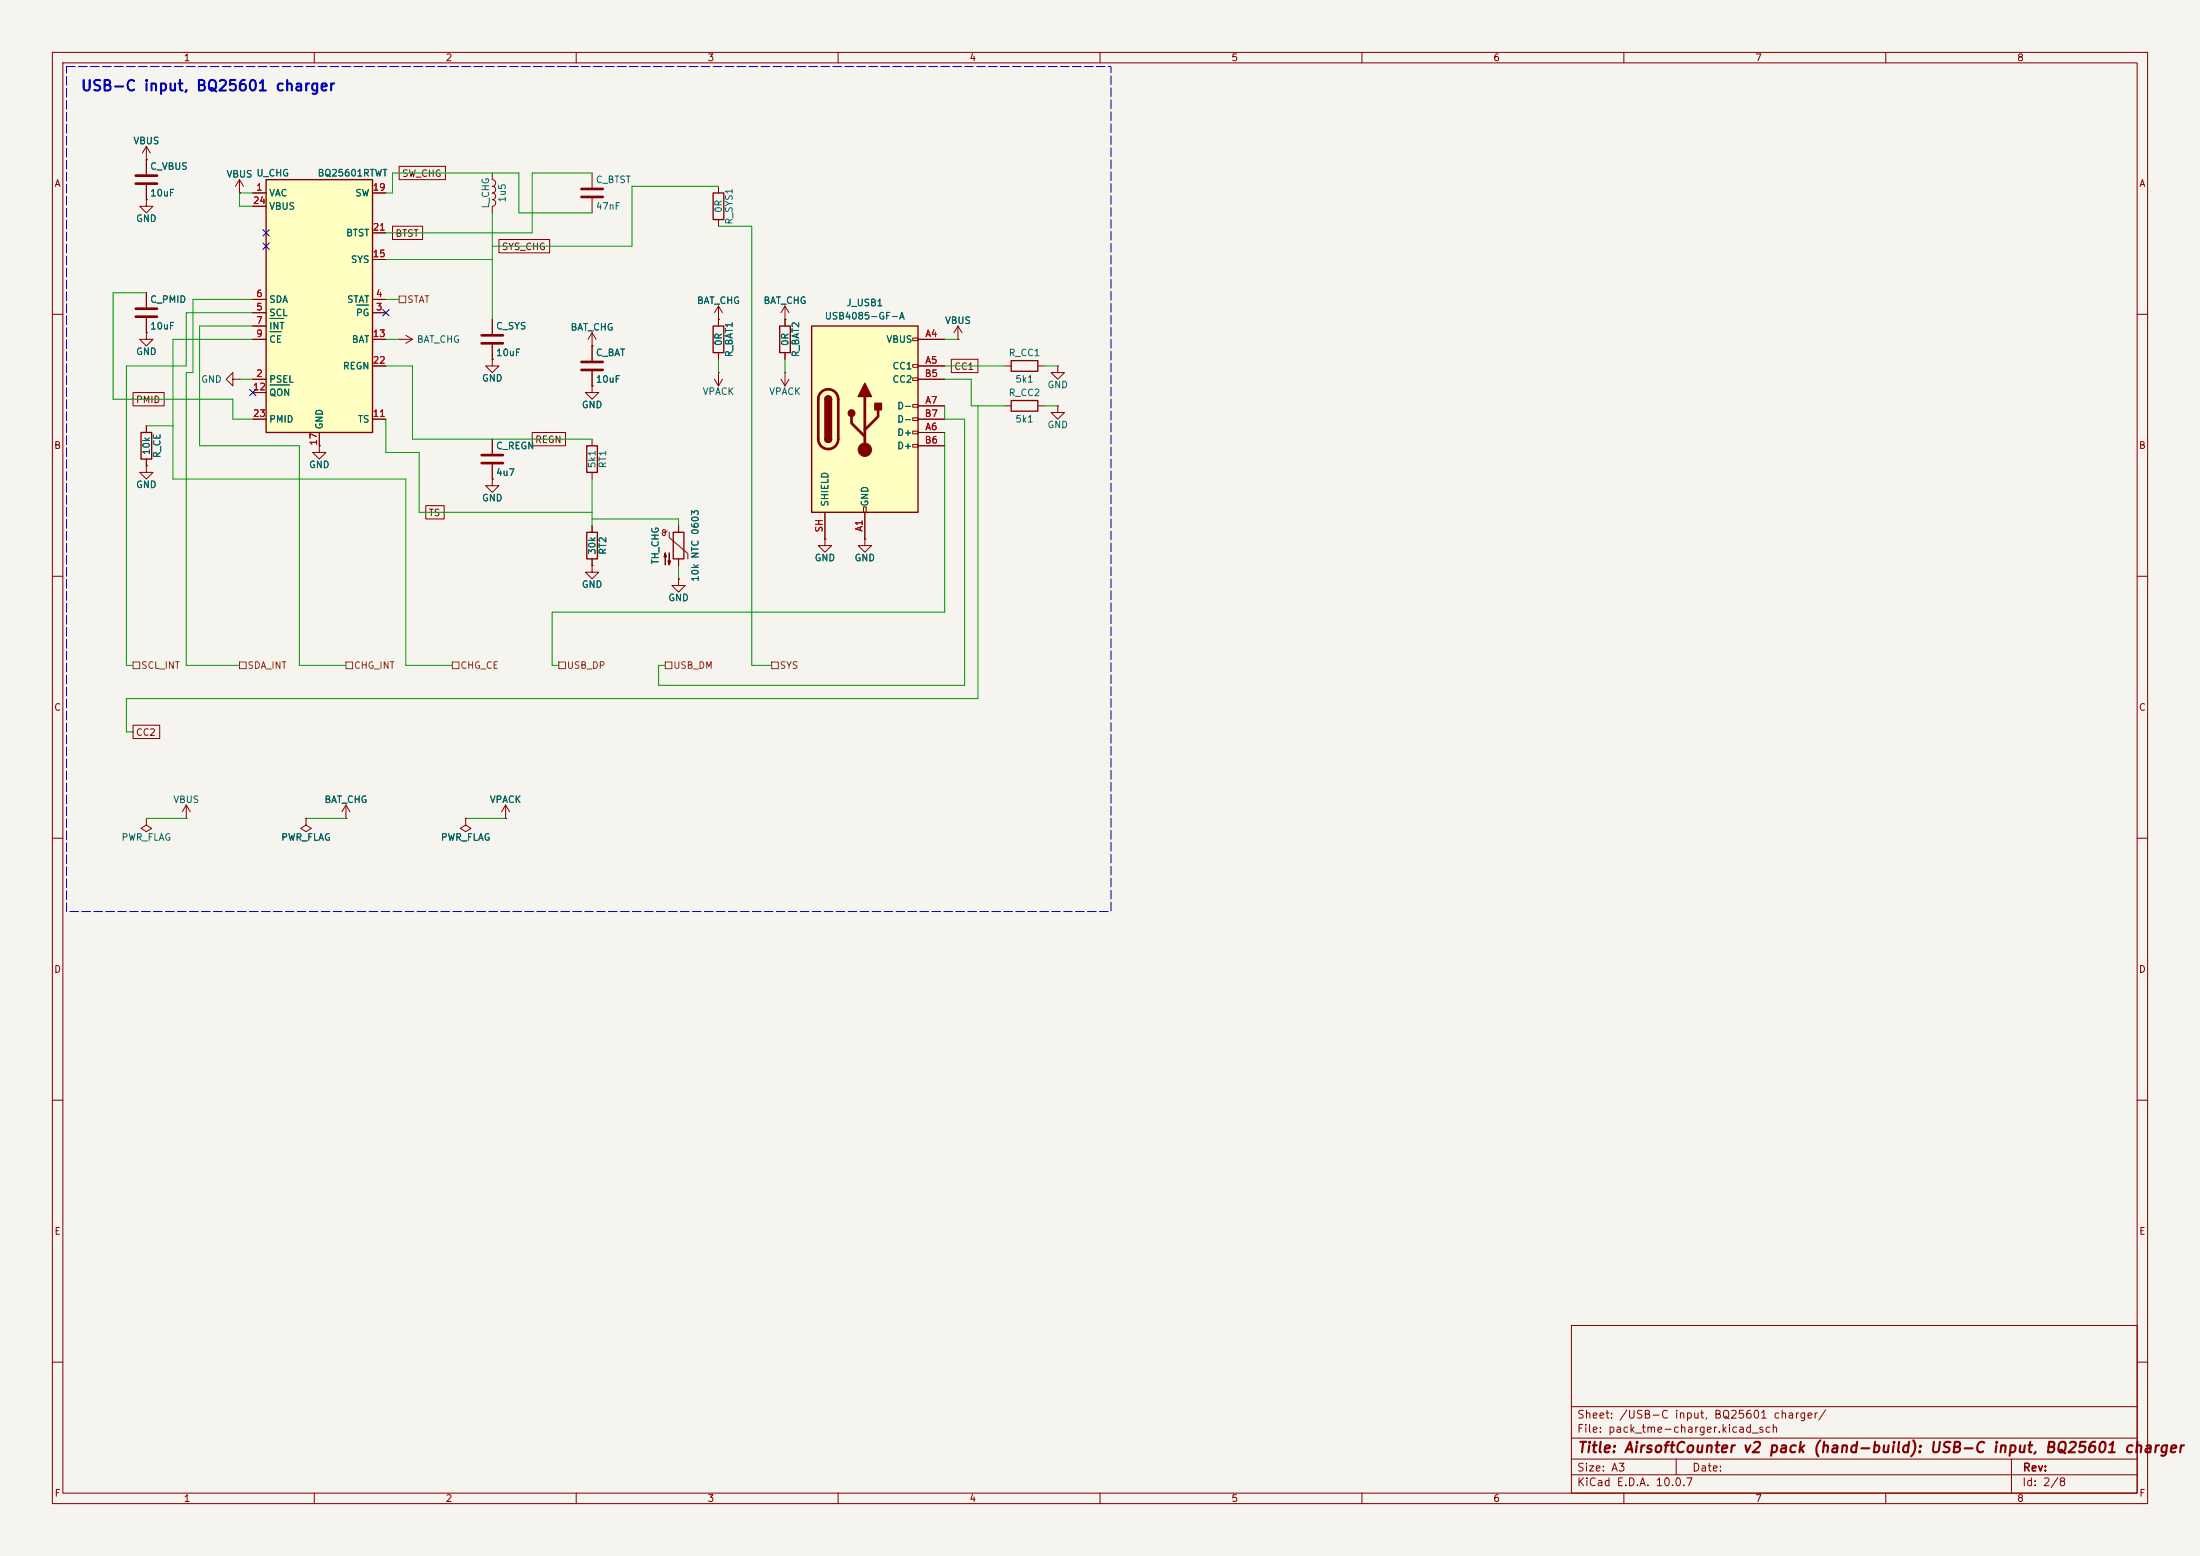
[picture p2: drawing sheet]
<svg xmlns="http://www.w3.org/2000/svg" width="420mm" height="297mm" viewBox="0 0 420 297" stroke-linecap="round" stroke-linejoin="round" font-family="sans-serif">
<path d="M0 0h420v297h-420z" fill="#f5f4ef" stroke="#f5f4ef" stroke-width=".19"/>
<g fill="none" stroke="#840000" stroke-width=".19">
<path d="M10 10h400v277h-400zM12 12h396v273h-396zM60 10v2M110 10v2M160 10v2M210 10v2M260 10v2M310 10v2M360 10v2M94 33v1.3a.64 .64 0 0 1 .6 .6 .64 .64 0 0 1-.6 .7 .64 .64 0 0 1 .6 .6 .64 .64 0 0 1-.6 .6 .64 .64 0 0 1 .6 .7 .64 .64 0 0 1-.6 .6M94 38.1a.64 .64 0 0 1 .6 .6 .64 .64 0 0 1-.6 .7v1.2M10 60h2"/>
<path d="M27.9 63.5v1.3h1.3l-1.3 1.2-1.2-1.2h1.2M27.9 63.5h.1M76.2 64.8h.1M76.2 64.8h2.5M77.5 64l1.2 .8M78.7 64.8l-1.2 .7M408 60h2M27.9 88.9v1.3h1.3l-1.3 1.2-1.2-1.2h1.2M27.9 88.9h.1M94 91.4v1.3h1.2l-1.2 1.3-1.3-1.3h1.3M94 91.4h.1M94 83.8v2.8"/>
<path d="M94 88.6v2.8M10 110h2M408 110h2M10 160h2M408 160h2M10 210h2M408 210h2M300 253h108v32h-108zM10 260h2M300 278.5h108M300 274.5h108M300 268.5h108"/>
<path d="M320 278.5v3M384 278.5v6.5M408 260h2M60 285v2M110 285v2M160 285v2M210 285v2M260 285v2M300 281.5h108M310 285v2M360 285v2"/>
</g>
<path d="M91.9 86.9h4.1M91.9 88.4h4.1" fill="none" stroke="#840000" stroke-width=".51"/>
<path d="M50.8 34.3h20.3v48.3h-20.3z" fill="#ffffc2"/>
<path d="M50.8 34.3h20.3v48.3h-20.3zM136.1 36.8h2.1v5.1h-2.1zM148.8 62.2h2.1v5.1h-2.1zM193 68.8h5.1v2.1h-5.1zM193 76.5h5.1v2h-5.1zM112 101.6h2v5.1h-2zM128.5 101.6h2.1v5.1h-2.1z" fill="none" stroke="#840000" stroke-width=".25"/>
<g fill="none" stroke="#840000" stroke-width=".19">
<path d="M27.9 38.1v1.3h1.3l-1.3 1.2-1.2-1.2h1.2M27.9 38.1h.1M27.9 30.5h.1M27.9 27.9v5.4M27.9 35.3v2.8M27.9 27.9l-.7 1.3M27.9 27.9l.8 1.3M45.7 36.8h.1M45.7 34.3l-.7 1.3M45.7 34.3l.8 1.3M45.7 34.3v2.5M48.3 36.8h2.5"/>
<path d="M48.3 39.4h2.5M71.1 36.8h2.6M113 33v2.8M113 37.8v2.8M137.2 35.6v1.2M27.9 55.9v2.8M48.3 59.7h2.5M48.3 57.2h2.5M71.1 59.7h2.6M71.1 57.2h2.6M71.1 49.5h2.6M71.1 44.5h2.6"/>
<path d="M137.2 41.9v1.3M149.9 58.4l-.8 1.3M149.9 58.4l.7 1.3M149.9 58.4v3.8M27.9 60.7v2.8M48.3 72.4h2.5M48.3 62.2h2.5M48.3 64.8h2.5M48.3 74.9h2.5M71.1 64.8h2.6M71.1 69.9h2.6M94 68.6v1.3h1.2l-1.2 1.2-1.3-1.2h1.3"/>
<path d="M94 68.6h.1M94 61v2.8M94 65.8v2.8M113 66h.1M113 63.5v2.5M113 63.5l-.7 1.3M113 63.5l.8 1.3M149.1 72.4l.8 1.3M149.9 61h.1M149.9 71.1h.1M149.9 67.3v1.3M149.9 71.1v2.6"/>
<path d="M150.6 72.4l-.7 1.3M191.8 69.9h1.2M191.8 77.5h1.2M198.1 69.9h1.3M198.1 77.5h1.3M201.9 69.9v1.2h1.3l-1.3 1.3-1.2-1.3h1.2M201.9 69.9h.1M201.9 77.5v1.2h1.3l-1.3 1.3-1.2-1.3h1.2M201.9 77.5h.1M48.3 80h2.5M61 85.1v1.3h1.2l-1.2 1.2-1.3-1.2h1.3M61 85.1h.1"/>
<path d="M61 82.6v2.5M71.1 80h2.6M113 108v1.2h1.3l-1.3 1.3-1.2-1.3h1.2M113 108h.1M113 100.3v1.3M113 106.7v1.3M126.5 101.3l.2-.2 .3 .1v.9l-.4 .1-.2-.5M126.5 101.3l.1 .3h.3l.5-.3M127.8 101.6v1l3.5 3.1v1M129.5 110.5v1.3h1.3l-1.3 1.2-1.2-1.2h1.2M129.5 110.5h.1M129.5 100.3v1.3"/>
<path d="M129.5 106.7v1.3M157.5 102.9v1.2h1.2l-1.2 1.3-1.3-1.3h1.3M157.5 102.9h.1M165.1 102.9v1.2h1.3l-1.3 1.3-1.3-1.3h1.3M165.1 102.9h.1M27.9 156.2v1.3l1.1 .6-1.1 .7-1-.7 1-.6M27.9 156.2h.1M35.6 156.2h.1M35.6 153.7l-.8 1.2M35.6 153.7l.7 1.2M35.6 153.7v2.5M58.4 156.2v1.3l1 .6-1 .7-1-.7 1-.6"/>
<path d="M58.4 156.2h.1M66 156.2h.1M66 153.7l-.7 1.2M66 153.7l.8 1.2M66 153.7v2.5M88.9 156.2v1.3l1 .6-1 .7-1-.7 1-.6M88.9 156.2h.1M96.5 156.2h.1M96.5 153.7l-.7 1.2M96.5 153.7l.8 1.2M96.5 153.7v2.5"/>
</g>
<path d="M68.1 58.2h2.3M51.5 60.8h2.7M51.5 63.3h2.2M51.5 73.5h3.8" fill="none" stroke="#006464" stroke-width=".19"/>
<path d="M25.9 33.5h4.1M25.9 35.1h4.1M111 36.1h4.1M111 37.6h4.1M25.9 58.9h4.1M25.9 60.5h4.1M91.9 64h4.1M91.9 65.5h4.1" fill="none" stroke="#840000" stroke-width=".51"/>
<g fill="#840000" stroke="#840000" stroke-width=".19">
<path d="M127 105.5l.3 .8h-.6l.3-.8v2.3z"/>
<path d="M127.8 105.5v2.3l-.3-.7h.5l-.2 .7z"/>
</g>
<path d="M154.9 62.2h20.4v35.6h-20.4z" fill="#ffffc2"/>
<g fill="none" stroke="#840000" stroke-width=".19">
<path d="M27.9 30.5h.1M27.9 38.1h.1M27.9 30.5v2.8M27.9 35.3v2.8M45.7 36.8h.1M48.3 36.8h2.5M48.3 39.4h2.5M71.1 36.8h2.6M76.2 31.7h8.8v2.6h-8.8zM27.9 55.9v2.8M48.3 59.7h2.5M48.3 57.2h2.5"/>
<path d="M71.1 59.7h2.6M71.1 57.2h2.6M71.1 49.5h2.6M71.1 44.5h2.6M74.9 43.2h5.8v2.5h-5.8zM95.2 45.7h9.7v2.6h-9.7zM137.2 58.4v3.8M137.2 58.4l-.8 1.3M137.2 58.4l.7 1.3M25.4 74.9h5.9v2.6h-5.9zM27.9 63.5h.1M27.9 60.7v2.8"/>
<path d="M44.4 72.4v-1.3l-1.2 1.3 1.2 1.3v-1.3h1.3M45.7 72.4h.1M48.3 64.8h2.5M48.3 72.4h2.5M48.3 62.2h2.5M48.3 74.9h2.5M71.1 64.8h2.6M71.1 69.9h2.6M94 68.6h.1M94 61v2.8M94 65.8v2.8M113 73.7v1.2h1.3l-1.3 1.3-1.2-1.3h1.2"/>
<path d="M113 73.7h.1M113 66h.1M113 66v2.8M113 70.9v2.8M136.4 72.4l.8 1.3M137.2 71.1h.1M137.2 61h.1M137.2 67.3v1.3M137.2 71.1v2.6M137.9 72.4l-.7 1.3M149.9 61h.1M149.9 61v1.2"/>
<path d="M149.9 67.3v1.3M174.2 64.5h1.1v.5h-1.1zM174.2 69.6h1.1v.5h-1.1zM174.2 72.1h1.1v.5h-1.1zM174.2 77.2h1.1v.5h-1.1zM174.2 79.8h1.1v.5h-1.1zM175.3 64.8h5M175.3 69.9h5M175.3 77.5h5M175.3 72.4h5M181.6 68.6h5.1v2.5h-5.1zM182.9 64.8h.1"/>
<path d="M182.9 62.2l-.8 1.3M182.9 62.2l.7 1.3M182.9 62.2v2.6M27.9 88.9h.1M27.9 81.3v1.3M27.9 87.6v1.3M48.3 80h2.5M61 85.1h.1M61 82.6v2.5M71.1 80h2.6M81.3 96.5h3.5v2.6h-3.5zM94 91.4h.1"/>
<path d="M94 83.8v2.8M94 88.6v2.8M101.6 82.5h6.4v2.6h-6.4zM113 83.8v1.3M113 90.2v1.2M157.5 97.8v5.1M164.8 96.8h.6v1h-.6zM165.1 97.8v5.1M174.2 82.3h1.1v.5h-1.1zM174.2 84.8h1.1v.5h-1.1zM175.3 82.6h5M175.3 85.1h5"/>
<path d="M175.3 80h5M113 108h.1M113 100.3v1.3M113 106.7v1.3M129.5 110.5h.1M129.5 100.3v1.3M129.5 106.7v1.3M157.5 102.9h.1M165.1 102.9h.1M25.4 138.4h5.1v2.6h-5.1zM58.4 156.2h.1M66 156.2h.1"/>
<path d="M88.9 156.2h.1M96.5 156.2h.1"/>
</g>
<path d="M136.1 62.2h2.1v5.1h-2.1zM154.9 62.2h20.4v35.6h-20.4zM157.5 76.2a.64 .64 0 0 1 .6-.6 .64 .64 0 0 1 .6 .6M26.9 82.6h2.1v5h-2.1zM112 85.1h2v5.1h-2zM157.5 83.8a.64 .64 0 0 0 .6 .7 .64 .64 0 0 0 .6-.7" fill="none" stroke="#840000" stroke-width=".25"/>
<path d="M111 69.1h4.1M111 70.6h4.1M156.8 74.9a1.9 1.9 0 0 1 2-.5 1.9 1.9 0 0 1 1.2 1.8v7.6a1.91 1.91 0 0 1-1.9 1.9 1.91 1.91 0 0 1-1.9-1.9v-7.7l.2-.7zM162.6 79.5v1.3l2.5 2.5M165.1 75.7v10.2M167.6 78.2v1.3l-2.5 2.5" fill="none" stroke="#840000" stroke-width=".51"/>
<g fill="#840000" stroke="#840000" stroke-width=".25">
<path d="M157.5 76.2h1.2v7.6h-1.2z"/>
<path d="M157.7 75.8a.64 .64 0 0 1 .7-.2 .64 .64 0 0 1 .3 .6h-1.2z"/>
<path d="M157.5 83.8h1.2a.64 .64 0 0 1-.6 .7 .64 .64 0 0 1-.6-.7z"/>
<path d="M165.1 73.2l1.3 2.5h-2.6z"/>
<path d="M167 77h1.3v1.2h-1.3z"/>
<circle cx="162.6" cy="78.9" r=".63"/>
</g>
<circle cx="165.1" cy="85.9" r="1.27" fill="#840000" stroke="#840000" stroke-width=".19"/>
<path d="M76.2 56.5h1.3v1.3h-1.3zM25.4 126.4h1.3v1.2h-1.3zM45.7 126.4h1.3v1.2h-1.3zM66 126.4h1.3v1.2h-1.3zM86.4 126.4h1.2v1.2h-1.2zM106.7 126.4h1.2v1.2h-1.2zM127 126.4h1.3v1.2h-1.3zM147.3 126.4h1.3v1.2h-1.3z" fill="none" stroke="#725600" stroke-width=".19"/>
<g fill="none" stroke="#009600" stroke-width=".19">
<path d="M48.3 36.8h-2.6v2.6h2.6M73.7 36.8h1.2v-3.8h24.2v7.6h13.9M113 33h-11.4v11.5h-27.9M137.2 35.6h-16.6v11.4h-26.6M27.9 55.9h-6.3v20.3h22.8v3.8h3.9M48.3 59.7h-12.7v10.2h-11.5v57.1h1.3M48.3 57.2h-11.5v13.9h-1.2v55.9h10.1M73.7 49.5h20.3M73.7 57.2h2.5M94 40.6v20.4M137.2 43.2h6.3v83.8h3.8M45.7 72.4h2.6"/>
<path d="M48.3 62.2h-10.2v22.9h19v41.9h8.9M48.3 64.8h-15.3v26.6h44.5v35.6h8.9M73.7 69.9h5v13.9h34.3M73.7 64.8h2.5M137.2 68.6v2.5M149.9 68.6v2.5M180.3 69.9h11.5M180.3 77.5v2.5h3.8v50.8h-58.4v-3.8h1.3M180.3 64.8h2.6M180.3 72.4h5.1v5.1h6.4M186.7 77.5v55.9h-162.6v6.3h1.3M199.4 69.9h2.5"/>
<path d="M199.4 77.5h2.5M27.9 81.3h5.1M73.7 80v6.4h6.3v11.4h33M113 99.1h16.5v1.2M113 91.4v8.9M180.3 82.6v34.2h-74.9v10.2h1.3M129.5 108v2.5M27.9 156.2h7.7M58.4 156.2h7.6M88.9 156.2h7.6"/>
</g>
<path d="M50.2 43.8l1.2 1.3M50.2 46.4l1.2 1.2M51.4 43.8l-1.2 1.3M51.4 46.4l-1.2 1.2M73.1 59.1l1.2 1.2M74.3 59.1l-1.2 1.2M47.7 74.3l1.2 1.2M48.9 74.3l-1.2 1.2" fill="none" stroke="#000084" stroke-width=".19"/>
<path d="M12.7 12.7h199.4v161.3h-199.4z" fill="none" stroke="#0000c2" stroke-width=".19" stroke-dasharray="1.7 .6"/>
<path d="M68.1 58.2h2.3M51.5 60.8h2.7M51.5 63.3h2.2M51.5 73.5h3.8" fill="none" stroke="#006464" stroke-width=".19"/>
<text font-size="2" fill="#0000c2" x="15.3" y="17.9">USB-C input, BQ25601 charger</text>
<text font-size="2" fill="#840000" x="301" y="277.8">Title: AirsoftCounter v2 pack (hand-build): USB-C input, BQ25601 charger</text>
<g font-size="1.5" fill="#840000">
<text x="300.9" y="273.8">File: pack_tme-charger.kicad_sch</text>
<text x="300.9" y="271.1">Sheet: /USB-C input, BQ25601 charger/</text>
<text x="300.9" y="281.2">Size: A3</text>
<text x="322.9" y="281.2">Date:</text>
<text x="386" y="281.2">Rev:</text>
<text x="300.9" y="284">KiCad E.D.A. 10.0.7</text>
<text x="385.9" y="284">Id: 2/8</text>
</g>
<g font-size="1.3" fill="#840000">
<text x="35" y="12">1</text>
<text x="85" y="12">2</text>
<text x="135" y="12">3</text>
<text x="185" y="12">4</text>
<text x="235" y="12">5</text>
<text x="285" y="12">6</text>
<text x="335" y="12">7</text>
<text x="385" y="12">8</text>
<text x="10.3" y="36">A</text>
<text x="76.6" y="34.1">SW_CHG</text>
<text x="408.3" y="36">A</text>
<text x="75.4" y="45.5">BTST</text>
<text x="95.7" y="48">SYS_CHG</text>
<text x="182.1" y="70.9">CC1</text>
<text x="25.8" y="77.3">PMID</text>
<text x="10.2" y="86">B</text>
<text x="102" y="84.9">REGN</text>
<text x="408.2" y="86">B</text>
<text x="81.7" y="98.8">TS</text>
<text x="10.2" y="136">C</text>
<text x="408.2" y="136">C</text>
<text x="25.8" y="140.8">CC2</text>
<text x="10.2" y="186">D</text>
<text x="408.2" y="186">D</text>
<text x="10.3" y="236">E</text>
<text x="408.3" y="236">E</text>
<text x="10.3" y="286">F</text>
<text x="35" y="287">1</text>
<text x="85" y="287">2</text>
<text x="135" y="287">3</text>
<text x="185" y="287">4</text>
<text x="235" y="287">5</text>
<text x="285" y="287">6</text>
<text x="335" y="287">7</text>
<text x="385" y="287">8</text>
<text x="408.3" y="286">F</text>
</g>
<g font-size="1.3" fill="#006464">
<text x="25.4" y="27.8">VBUS</text>
<text x="28.6" y="32.7">C_VBUS</text>
<text x="43.1" y="34.2">VBUS U_CHG</text>
<text x="60.5" y="34">BQ25601RTWT</text>
<text x="113.6" y="35.3">C_BTST</text>
<text x="28.6" y="37.8">10uF</text>
<text x="51.3" y="37.8">VAC</text>
<text x="51.3" y="40.3">VBUS</text>
<text x="67.7" y="37.8">SW</text>
<text x="93.7" y="39.9" transform="rotate(-90 93.7 39.9)">L_CHG</text>
<text x="96.8" y="38.7" transform="rotate(-90 96.8 38.7)">1u5</text>
<text x="113.6" y="40.3">47nF</text>
<text x="138.1" y="40.7" transform="rotate(-90 138.1 40.7)">0R</text>
<text x="25.9" y="42.7">GND</text>
<text x="66" y="45.4">BTST</text>
<text x="140.2" y="43" transform="rotate(-90 140.2 43)">R_SYS1</text>
<text x="66.9" y="50.5">SYS</text>
<text x="28.6" y="58.1">C_PMID</text>
<text x="51.3" y="58.1">SDA</text>
<text x="66.2" y="58.1">STAT</text>
<text x="133" y="58.3">BAT_CHG</text>
<text x="145.7" y="58.3">BAT_CHG</text>
<text x="161.5" y="58.7">J_USB1</text>
<text x="28.6" y="63.2">10uF</text>
<text x="51.3" y="60.7">SCL</text>
<text x="51.3" y="63.2">INT</text>
<text x="51.3" y="65.7">CE</text>
<text x="67.1" y="65.7">BAT</text>
<text x="67.8" y="60.7">PG</text>
<text x="79.5" y="65.7">BAT_CHG</text>
<text x="94.6" y="63.2">C_SYS</text>
<text x="108.8" y="63.4">BAT_CHG</text>
<text x="157.4" y="61.3">USB4085-GF-A</text>
<text x="169.1" y="65.7">VBUS</text>
<text x="180.3" y="62.1">VBUS</text>
<text x="25.9" y="68.1">GND</text>
<text x="65.4" y="70.8">REGN</text>
<text x="94.6" y="68.3">10uF</text>
<text x="113.6" y="68.3">C_BAT</text>
<text x="138.1" y="66.1" transform="rotate(-90 138.1 66.1)">0R</text>
<text x="140.2" y="68.3" transform="rotate(-90 140.2 68.3)">R_BAT1</text>
<text x="150.8" y="66.1" transform="rotate(-90 150.8 66.1)">0R</text>
<text x="152.9" y="68.3" transform="rotate(-90 152.9 68.3)">R_BAT2</text>
<text x="170.3" y="70.8">CC1</text>
<text x="192.5" y="68.3">R_CC1</text>
<text x="38.3" y="73.4">GND</text>
<text x="51.3" y="73.4">PSEL</text>
<text x="51.3" y="75.9">QON</text>
<text x="91.9" y="73.1">GND</text>
<text x="113.6" y="73.4">10uF</text>
<text x="134" y="75.7">VPACK</text>
<text x="146.7" y="75.7">VPACK</text>
<text x="170.3" y="73.4">CC2</text>
<text x="192.5" y="75.9">R_CC2</text>
<text x="193.7" y="73.3">5k1</text>
<text x="199.9" y="74.4">GND</text>
<text x="51.3" y="81">PMID</text>
<text x="61.9" y="82.1" transform="rotate(-90 61.9 82.1)">GND</text>
<text x="68.2" y="81">TS</text>
<text x="111" y="78.2">GND</text>
<text x="171.2" y="83.5">D+</text>
<text x="171.2" y="78.4">D-</text>
<text x="171.2" y="81">D-</text>
<text x="193.7" y="80.9">5k1</text>
<text x="199.9" y="82">GND</text>
<text x="28.9" y="86.9" transform="rotate(-90 28.9 86.9)">10k</text>
<text x="30.9" y="87.5" transform="rotate(-90 30.9 87.5)">R_CE</text>
<text x="58.9" y="89.7">GND</text>
<text x="94.6" y="86.1">C_REGN</text>
<text x="114" y="89.5" transform="rotate(-90 114 89.5)">5k1</text>
<text x="116" y="89.5" transform="rotate(-90 116 89.5)">RT1</text>
<text x="171.2" y="86.1">D+</text>
<text x="25.9" y="93.5">GND</text>
<text x="94.6" y="91.1">4u7</text>
<text x="91.9" y="96">GND</text>
<text x="158.4" y="96.8" transform="rotate(-90 158.4 96.8)">SHIELD</text>
<text x="166.1" y="96.8" transform="rotate(-90 166.1 96.8)">GND</text>
<text x="114" y="106" transform="rotate(-90 114 106)">30k</text>
<text x="116" y="106" transform="rotate(-90 116 106)">RT2</text>
<text x="126.1" y="107.8" transform="rotate(-90 126.1 107.8)">TH_CHG</text>
<text x="155.4" y="107.4">GND</text>
<text x="163" y="107.4">GND</text>
<text x="111" y="112.5">GND</text>
<text x="133.7" y="111.2" transform="rotate(-90 133.7 111.2)">10k NTC 0603</text>
<text x="127.5" y="115.1">GND</text>
<text x="33" y="153.6">VBUS</text>
<text x="61.8" y="153.6">BAT_CHG</text>
<text x="93.4" y="153.6">VPACK</text>
<text x="23.1" y="160.8">PWR_FLAG</text>
<text x="53.6" y="160.8">PWR_FLAG</text>
<text x="84.1" y="160.8">PWR_FLAG</text>
</g>
<g font-size="1.3" fill="#a90000">
<text x="48.2" y="39.2">24</text>
<text x="48.8" y="36.7">1</text>
<text x="71.1" y="36.7">19</text>
<text x="71.1" y="44.3">21</text>
<text x="71.1" y="49.4">15</text>
<text x="48.8" y="59.6">5</text>
<text x="48.8" y="57">6</text>
<text x="71.7" y="59.6">3</text>
<text x="71.7" y="57">4</text>
<text x="48.8" y="62.1">7</text>
<text x="48.8" y="64.6">9</text>
<text x="71.1" y="64.6">13</text>
<text x="176.5" y="64.6">A4</text>
<text x="71.1" y="69.7">22</text>
<text x="176.5" y="69.7">A5</text>
<text x="48.2" y="74.8">12</text>
<text x="48.8" y="72.3">2</text>
<text x="176.4" y="72.3">B5</text>
<text x="176.5" y="77.3">A7</text>
<text x="48.2" y="79.9">23</text>
<text x="71.1" y="79.9">11</text>
<text x="176.4" y="79.9">B7</text>
<text x="176.5" y="82.4">A6</text>
<text x="60.8" y="85.2" transform="rotate(-90 60.8 85.2)">17</text>
<text x="176.4" y="85">B6</text>
<text x="157.3" y="101.7" transform="rotate(-90 157.3 101.7)">SH</text>
<text x="165" y="101.6" transform="rotate(-90 165 101.6)">A1</text>
</g>
<g font-size="1.3" fill="#725600">
<text x="77.6" y="58.1">STAT</text>
<text x="26.8" y="128">SCL_INT</text>
<text x="47.2" y="128">SDA_INT</text>
<text x="67.5" y="128">CHG_INT</text>
<text x="87.8" y="128">CHG_CE</text>
<text x="108.1" y="128">USB_DP</text>
<text x="128.4" y="128">USB_DM</text>
<text x="148.8" y="128">SYS</text>
</g>
</svg>
